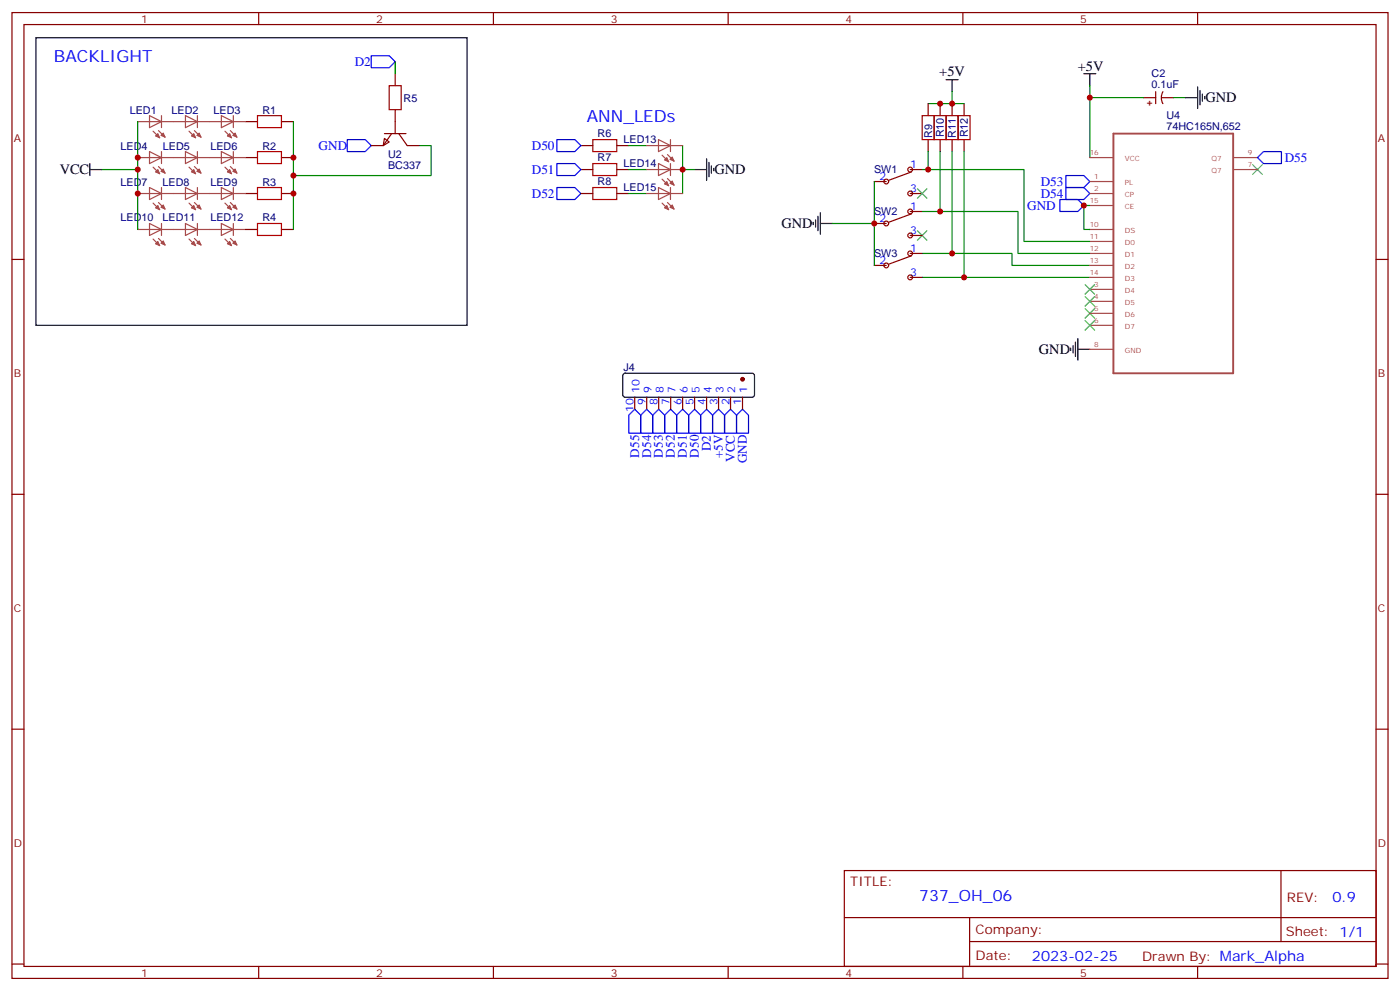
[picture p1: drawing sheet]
<svg xmlns="http://www.w3.org/2000/svg" width="412mm" height="292mm" viewBox="0 0 412 292" stroke-linecap="round" stroke-linejoin="round" font-family="sans-serif">
<g fill="none" stroke="#870000" stroke-width=".35">
<path d="M3.5 3.7h405.4v284.3h-405.4zM7.1 7.2h398.2v277.3h-398.2zM76.2 3.7v3.5M145.3 3.7v3.5M214.5 3.7v3.5M283.6 3.7v3.5M352.8 3.7v3.5M72.3 35.8h3.5M82.9 35.8h3.5M113.2 39.3h6.4M115.4 39.3l-2.5 3.6h-3.5M116.4 21.7v3.5"/>
<path d="M116.4 32.3v7M117.5 39.3l2.4 3.6h3.6M273.4 30.5v3.5M276.9 30.5v3.5M280.5 30.5v3.5M284 30.5v3.5M336.9 28.8h3.5M340.4 27v3.5M342.2 28.8h3.5M342.6 27l-.5 1.7 .4 1.8M72.3 57h3.5M72.3 46.4h3.5"/>
<path d="M82.9 57h3.5M82.9 46.4h3.5M113.2 40.7l1.5 1.1-1.8 1.1zM171.1 42.9h3.5M171.1 57h3.5M171.1 49.9h3.5M181.7 42.9h3.5M181.7 57h3.5M181.7 49.9h3.5M257.5 53.4h3.6M268.1 57h3.5M268.1 49.9h3.5"/>
<path d="M268.5 50.6l-6.7 2.5M273.4 41.1v3.5M276.9 41.1v3.5M280.5 41.1v3.5M284 41.1v3.5M3.5 76.4h3.6M72.3 67.6h3.5M82.9 67.6h3.5M257.5 65.8h3.6M257.5 78.1h3.6M268.1 69.3h3.5M268.1 62.3h3.5"/>
<path d="M268.1 74.6h3.5M268.5 63l-6.7 2.4M268.5 75.3l-6.7 2.5M405.3 76.4h3.6M268.1 81.7h3.5M3.5 145.5h3.6M405.3 145.5h3.6M3.5 214.7h3.6M405.3 214.7h3.6M248.7 256.3h156.6v28.2h-156.6zM377.3 256.3v20.9M248.7 270.1h156.5"/>
<path d="M285.6 277.2h119.6M285.6 270.1v14.2M3.5 283.8h3.6M76.2 284.5v3.5M145.3 284.5v3.5M214.5 284.5v3.5M283.6 284.5v3.5M352.8 284.5v3.5M405.3 283.8h3.6"/>
<circle cx="261.1" cy="53.4" r=".71"/>
<circle cx="268.1" cy="49.9" r=".71"/>
<circle cx="268.1" cy="57" r=".71"/>
<circle cx="261.1" cy="65.8" r=".71"/>
<circle cx="261.1" cy="78.1" r=".71"/>
<circle cx="268.1" cy="62.3" r=".71"/>
<circle cx="268.1" cy="74.6" r=".71"/>
<circle cx="268.1" cy="69.3" r=".71"/>
<circle cx="268.1" cy="81.7" r=".71"/>
</g>
<g fill="none" stroke="#008700" stroke-width=".35">
<path d="M116.4 18.2v3.5M40.6 35.8v31.8M86.4 35.8v31.8M280.5 27v3.5h-7.1M280.5 30.5h3.5M321 28.8h15.9M321 25.2v21.2M345.7 28.8h3.5M30 49.9h10.6M123.5 42.9h3.5v8.8h-40.6M185.2 49.9h5.3M185.2 42.9h5.3"/>
<path d="M185.2 57h5.3M201.1 49.9h3.5M201.1 42.9v14.1M257.5 53.4v24.7M271.6 49.9h30v21.2h19.4M273.4 44.6v5.3M276.9 44.6v17.7M280.5 44.6v30M284 44.6v37.1M245.2 65.8h12.3M271.6 74.6h26.5v3.5h22.9M271.6 62.3h28.3v12.3h21.1"/>
<path d="M321 60.5h-1.7v7.1h1.7M271.6 81.7h49.4"/>
</g>
<g fill="none" stroke="#3c3" stroke-width=".35">
<path d="M270.2 55.6l2.8 2.8M273 55.6l-2.8 2.8M369 48.5l2.8 2.8M371.8 48.5l-2.8 2.8M270.2 67.9l2.8 2.8M273 67.9l-2.8 2.8M319.6 90.8l2.8 2.9M319.6 83.8l2.8 2.8M319.6 87.3l2.8 2.8M319.6 94.4l2.8 2.8M322.4 90.8l-2.8 2.9M322.4 83.8l-2.8 2.8"/>
<path d="M322.4 87.3l-2.8 2.8M322.4 94.4l-2.8 2.8"/>
</g>
<g fill="none" stroke="#00f" stroke-width=".35">
<path d="M109.4 16.4h5.3l1.7 1.8-1.7 1.7h-5.3zM102.3 41.1h5.3l1.8 1.8-1.8 1.7h-5.3zM164 41.1h5.3l1.8 1.8-1.8 1.7h-5.3zM164 48.2h5.3l1.8 1.7-1.8 1.8h-5.3zM164 55.2h5.3l1.8 1.8-1.8 1.7h-5.3zM312.2 58.7h5.3l1.8 1.8-1.8 1.8h-5.3zM314 55.2h5.3l1.7 1.8-1.7 1.7h-5.3zM314 51.7h5.3l1.7 1.7-1.7 1.8h-5.3zM370.4 46.4l1.8-1.8h5.3v3.6h-5.3zM187 120.5l1.7 1.7v5.3h-3.5v-5.3zM190.5 120.5l1.8 1.7v5.3h-3.6v-5.3zM194 120.5l1.8 1.7v5.3h-3.5v-5.3z"/>
<path d="M197.6 120.5l1.7 1.7v5.3h-3.5v-5.3zM201.1 120.5l1.7 1.7v5.3h-3.5v-5.3zM204.6 120.5l1.8 1.7v5.3h-3.6v-5.3zM208.1 120.5l1.8 1.7v5.3h-3.5v-5.3zM211.7 120.5l1.7 1.7v5.3h-3.5v-5.3zM215.2 120.5l1.8 1.7v5.3h-3.6v-5.3zM218.7 120.5l1.8 1.7v5.3h-3.5v-5.3z"/>
</g>
<g fill="none" stroke="#000" stroke-width=".35">
<path d="M10.6 11.1h127v84.7h-127zM278.7 23.5h3.5M280.5 23.5v3.5M319.3 21.7h3.5M321 21.7v3.5M349.2 28.8h3.6M352.8 25.6v6.3M353.5 26.6v4.3M354.2 27.7v2.1M354.9 28.4v.7M26.5 49.9h3.5M26.5 48.2v3.5"/>
<path d="M204.6 49.9h3.5M208.1 46.7v6.4M208.8 47.8v4.2M209.5 48.9v2.1M210.3 49.6v.7M239.5 65.4v.7M240.2 64.7v2.2M240.9 63.7v4.2M241.7 65.8h3.5M241.7 62.6v6.4M317.5 99.7v6.3M315.4 102.5v.7"/>
<path d="M316.1 101.8v2.1M316.8 100.7v4.3M317.5 102.8h3.5"/>
</g>
<path d="M75.8 34h7.1v3.6h-7.1zM114.7 25.2h3.5v7.1h-3.5zM271.6 34h3.6v7.1h-3.6zM275.2 34h3.5v7.1h-3.5zM278.7 34h3.5v7.1h-3.5zM282.2 34h3.6v7.1h-3.6zM75.8 55.2h7.1v3.5h-7.1zM75.8 44.6h7.1v3.6h-7.1zM174.6 41.1h7.1v3.5h-7.1zM174.6 48.2h7.1v3.5h-7.1zM174.6 55.2h7.1v3.5h-7.1zM75.8 65.8h7.1v3.5h-7.1z" fill="none" stroke="#a10000" stroke-width=".35"/>
<g fill="none" stroke="#a64a4a" stroke-width=".35">
<path d="M40.6 35.8h7M44 34l3.6 1.8-3.6 1.8zM45.1 38.6l1.9 2M46.7 38.5l1.9 1.9M47.6 34v3.6M47.7 35.8h10.5M54.6 34l3.6 1.8-3.6 1.8zM55.7 38.6l1.9 2M57.3 38.5l1.9 1.9M58.2 34v3.6M58.3 35.8h10.4M65.2 34l3.5 1.8-3.5 1.8z"/>
<path d="M66.3 38.6l1.9 2M67.9 38.5l1.9 1.9M68.7 34v3.6M68.8 35.8h3.5M40.6 57h7M40.6 46.4h7M44 44.6l3.6 1.8-3.6 1.8zM44 55.2l3.6 1.8-3.6 1.7zM45.1 49.2l1.9 2M45.1 59.8l1.9 1.9M46.7 49l1.9 2M46.7 59.6l1.9 2"/>
<path d="M47.6 44.6v3.6M47.6 55.2v3.5M47.7 57h10.5M47.7 46.4h10.5M54.6 55.2l3.6 1.8-3.6 1.7zM54.6 44.6l3.6 1.8-3.6 1.8zM55.7 59.8l1.9 1.9M55.7 49.2l1.9 2M57.3 59.6l1.9 2M57.3 49l1.9 2M58.2 44.6v3.6M58.2 55.2v3.5"/>
<path d="M58.3 57h10.4M58.3 46.4h10.4M65.2 55.2l3.5 1.8-3.5 1.7zM65.2 44.6l3.5 1.8-3.5 1.8zM66.3 59.8l1.9 1.9M66.3 49.2l1.9 2M67.9 59.6l1.9 2M67.9 49l1.9 2M68.7 44.6v3.6M68.7 55.2v3.5M68.8 57h3.5M68.8 46.4h3.5"/>
<path d="M190.5 57h7M190.5 49.9h7M190.5 42.9h7M194 41.1l3.5 1.8-3.5 1.7zM194 48.2l3.5 1.7-3.5 1.8zM194 55.2l3.5 1.8-3.5 1.7zM195 45.7l2 1.9M195 52.7l2 2M195 59.8l2 1.9M196.6 45.5l2 1.9M196.6 52.6l2 1.9M196.6 59.6l2 2"/>
<path d="M197.5 41.1v3.5M197.5 48.2v3.5M197.5 55.2v3.5M197.6 57h3.5M197.6 49.9h3.5M197.6 42.9h3.5M321 57h7M321 46.4h7M321 53.4h7M363.5 46.4h6.9M363.5 49.9h6.9M40.6 67.6h7"/>
<path d="M44 65.8l3.6 1.8-3.6 1.7zM45.1 70.4l1.9 1.9M46.7 70.2l1.9 1.9M47.6 65.8v3.5M47.7 67.6h10.5M54.6 65.8l3.6 1.8-3.6 1.7zM55.7 70.4l1.9 1.9M57.3 70.2l1.9 1.9M58.2 65.8v3.5M58.3 67.6h10.4M65.2 65.8l3.5 1.8-3.5 1.7zM66.3 70.4l1.9 1.9"/>
<path d="M67.9 70.2l1.9 1.9M68.7 65.8v3.5M68.8 67.6h3.5M321 60.5h7M321 67.6h7M321 71.1h7M321 74.6h7M321 78.1h7M321 81.7h7M321 85.2h7M321 88.7h7M321 92.3h7"/>
<path d="M321 95.8h7M321 102.8h7"/>
</g>
<g fill="#a64a4a" stroke="#a64a4a" stroke-width=".29">
<path d="M67 61.2l.7-.7 .5 1.2z"/>
<path d="M68.6 61l.7-.7 .5 1.3z"/>
<path d="M56.4 61.2l.7-.7 .5 1.2z"/>
<path d="M58 61l.7-.7 .5 1.3z"/>
<path d="M45.8 61.2l.7-.7 .5 1.2z"/>
<path d="M47.4 61l.7-.7 .5 1.3z"/>
<path d="M56.4 50.6l.7-.7 .5 1.3z"/>
<path d="M58 50.4l.7-.7 .5 1.3z"/>
<path d="M45.8 50.6l.7-.7 .5 1.3z"/>
<path d="M47.4 50.4l.7-.7 .5 1.3z"/>
<path d="M67 40l.7-.7 .5 1.3z"/>
<path d="M69.3 39.2l.5 1.2-1.2-.5z"/>
<path d="M56.4 40l.7-.7 .5 1.3z"/>
<path d="M58.7 39.2l.5 1.2-1.2-.5z"/>
<path d="M45.8 40l.7-.7 .5 1.3z"/>
<path d="M48.1 39.2l.5 1.2-1.2-.5z"/>
<path d="M45.8 71.8l.7-.7 .5 1.2z"/>
<path d="M47.4 71.6l.7-.7 .5 1.2z"/>
<path d="M56.4 71.8l.7-.7 .5 1.2z"/>
<path d="M58 71.6l.7-.7 .5 1.2z"/>
<path d="M67 71.8l.7-.7 .5 1.2z"/>
<path d="M68.6 71.6l.7-.7 .5 1.2z"/>
<path d="M67 50.6l.7-.7 .5 1.3z"/>
<path d="M68.6 50.4l.7-.7 .5 1.3z"/>
<path d="M195.7 47.1l.7-.7 .6 1.2z"/>
<path d="M197.3 46.9l.7-.7 .6 1.2z"/>
<path d="M196.4 53.4l.6 1.3-1.3-.5z"/>
<path d="M197.3 54l.7-.7 .6 1.2z"/>
<path d="M195.7 61.2l.7-.7 .6 1.2z"/>
<path d="M197.3 61l.7-.7 .6 1.3z"/>
</g>
<path d="M328 39.3h35.3v70.6h-35.3z" fill="none" stroke="#a64a4a" stroke-width=".56"/>
<path d="M183.7 110.1l.4-.2h37.4l.5 .2 .2 .5v5.6l-.2 .5-.5 .2h-37.4l-.4-.2-.3-.5v-5.6z" fill="#fff" stroke="#000" stroke-width=".35"/>
<circle cx="218.7" cy="111.7" r=".53" fill="#870000" stroke="#870000" stroke-width=".35"/>
<path d="M187 116.9v3.6M190.5 116.9v3.6M194 116.9v3.6M197.6 116.9v3.6M201.1 116.9v3.6M204.6 116.9v3.6M208.1 116.9v3.6M211.7 116.9v3.6M215.2 116.9v3.6M218.7 116.9v3.6" fill="none" stroke="#870000" stroke-width=".35"/>
<g fill="#c00">
<circle cx="284" cy="81.7" r=".88"/>
<circle cx="321" cy="28.8" r=".88"/>
<circle cx="319.3" cy="60.5" r=".88"/>
<circle cx="257.5" cy="65.8" r=".88"/>
<circle cx="276.9" cy="30.5" r=".88"/>
<circle cx="280.5" cy="30.5" r=".88"/>
<circle cx="280.5" cy="74.6" r=".88"/>
<circle cx="276.9" cy="62.3" r=".88"/>
<circle cx="273.4" cy="49.9" r=".88"/>
<circle cx="86.4" cy="51.7" r=".88"/>
<circle cx="86.4" cy="57" r=".88"/>
<circle cx="86.4" cy="46.4" r=".88"/>
<circle cx="40.6" cy="49.9" r=".88"/>
<circle cx="40.6" cy="57" r=".88"/>
<circle cx="40.6" cy="46.4" r=".88"/>
<circle cx="201.1" cy="49.9" r=".88"/>
</g>
<g font-size="4.9" fill="#00f">
<text x="15.9" y="18.2">BACKLIGHT</text>
<text x="172.9" y="35.8">ANN_LEDs</text>
</g>
<text font-size="4.6" fill="#00f" x="270.8" y="265.3">737_OH_06</text>
<g font-size="4.2">
<text x="276.7" y="22.4">+5V</text>
<text x="317.5" y="21">+5V</text>
<text x="355.1" y="30.2">GND</text>
<text x="17.6" y="51.3">VCC</text>
<text x="210.4" y="51.4">GND</text>
<text x="230.2" y="67.2">GND</text>
<text x="306" y="104.3">GND</text>
</g>
<g font-size="4.2" fill="#00f">
<text x="392.5" y="265.6">0.9</text>
<text x="304" y="282.9">2023-02-25</text>
</g>
<g font-size="3.9" fill="#00f">
<text x="104.5" y="19.5">D2</text>
<text x="93.9" y="44.1">GND</text>
<text x="156.7" y="44.1">D50</text>
<text x="378.4" y="47.7">D55</text>
<text x="156.7" y="51.1">D51</text>
<text x="156.7" y="58.2">D52</text>
<text x="306.6" y="58.2">D54</text>
<text x="306.6" y="54.7">D53</text>
<text x="302.6" y="61.8">GND</text>
<text x="188.2" y="134.7" transform="rotate(-90 188.2 134.7)">D55</text>
<text x="191.8" y="134.7" transform="rotate(-90 191.8 134.7)">D54</text>
<text x="195.3" y="134.7" transform="rotate(-90 195.3 134.7)">D53</text>
<text x="198.8" y="134.7" transform="rotate(-90 198.8 134.7)">D52</text>
<text x="202.4" y="134.7" transform="rotate(-90 202.4 134.7)">D51</text>
<text x="205.9" y="134.7" transform="rotate(-90 205.9 134.7)">D50</text>
<text x="209.3" y="132.8" transform="rotate(-90 209.3 132.8)">D2</text>
<text x="212.9" y="135" transform="rotate(-90 212.9 135)">+5V</text>
<text x="216.4" y="136" transform="rotate(-90 216.4 136)">VCC</text>
<text x="220" y="136.4" transform="rotate(-90 220 136.4)">GND</text>
</g>
<g font-size="3.9" fill="#800">
<text x="250.5" y="260.9">TITLE:</text>
<text x="379.1" y="265.6">REV:</text>
<text x="287.4" y="275.1">Company:</text>
<text x="378.7" y="275.7">Sheet: 1/1</text>
<text x="287.4" y="282.8">Date:</text>
<text x="336.4" y="282.8">Drawn By: Mark_Alpha</text>
</g>
<g font-size="3.2" fill="#800">
<text x="41.6" y="6.7">1</text>
<text x="110.8" y="6.7">2</text>
<text x="179.9" y="6.7">3</text>
<text x="249.1" y="6.7">4</text>
<text x="318.2" y="6.7">5</text>
<text x="337.8" y="31.2">+</text>
<text x="4.1" y="41.8">A</text>
<text x="405.9" y="41.8">A</text>
<text x="4.1" y="110.9">B</text>
<text x="405.9" y="110.9">B</text>
<text x="4.1" y="180.1">C</text>
<text x="405.9" y="180.1">C</text>
<text x="4.1" y="249.2">D</text>
<text x="405.9" y="249.2">D</text>
<text x="41.6" y="287.5">1</text>
<text x="110.8" y="287.5">2</text>
<text x="179.9" y="287.5">3</text>
<text x="249.1" y="287.5">4</text>
<text x="318.2" y="287.5">5</text>
</g>
<g font-size="3.2" fill="#000080">
<text x="339.2" y="22.8">C2</text>
<text x="118.9" y="29.9">R5</text>
<text x="339.2" y="25.9">0.1uF</text>
<text x="38.2" y="33.5">LED1</text>
<text x="50.6" y="33.5">LED2</text>
<text x="62.9" y="33.5">LED3</text>
<text x="77.3" y="33.5">R1</text>
<text x="343.6" y="35.1">U4</text>
<text x="176.1" y="40.4">R6</text>
<text x="274.5" y="40.6" transform="rotate(-90 274.5 40.6)">R9</text>
<text x="278" y="40.5" transform="rotate(-90 278 40.5)">R10</text>
<text x="281.6" y="40.6" transform="rotate(-90 281.6 40.6)">R11</text>
<text x="285.1" y="40.5" transform="rotate(-90 285.1 40.5)">R12</text>
<text x="343.6" y="38.3">74HC165N,652</text>
<text x="35.5" y="44">LED4</text>
<text x="48" y="44">LED5</text>
<text x="62" y="44">LED6</text>
<text x="77.3" y="44">R2</text>
<text x="114.3" y="46.6">U2</text>
<text x="176.1" y="47.5">R7</text>
<text x="183.7" y="42.2">LED13</text>
<text x="114.3" y="49.7">BC337</text>
<text x="183.7" y="49.3">LED14</text>
<text x="257.5" y="51">SW1</text>
<text x="35.5" y="54.6">LED7</text>
<text x="47.9" y="54.6">LED8</text>
<text x="62" y="54.6">LED9</text>
<text x="77.3" y="54.6">R3</text>
<text x="176.1" y="54.6">R8</text>
<text x="183.7" y="56.3">LED15</text>
<text x="35.5" y="65.2">LED10</text>
<text x="47.9" y="65.2">LED11</text>
<text x="62" y="65.2">LED12</text>
<text x="77.3" y="65.2">R4</text>
<text x="257.5" y="63.4">SW2</text>
<text x="257.5" y="75.7">SW3</text>
<text x="183.7" y="109.3">J4</text>
</g>
<g font-size="3.2" fill="#00f">
<text x="259" y="53.1">2</text>
<text x="268.1" y="49.6">1</text>
<text x="268.1" y="56.6">3</text>
<text x="259" y="65.4">2</text>
<text x="268.1" y="61.9">1</text>
<text x="268.1" y="69">3</text>
<text x="259" y="77.8">2</text>
<text x="268.1" y="74.3">1</text>
<text x="268.1" y="81.3">3</text>
<text x="188.4" y="115.6" transform="rotate(-90 188.4 115.6)">10</text>
<text x="190.1" y="119.1" transform="rotate(-90 190.1 119.1)">9</text>
<text x="191.9" y="115.6" transform="rotate(-90 191.9 115.6)">9</text>
<text x="193.7" y="119.1" transform="rotate(-90 193.7 119.1)">8</text>
<text x="195.4" y="115.6" transform="rotate(-90 195.4 115.6)">8</text>
<text x="197.2" y="119.1" transform="rotate(-90 197.2 119.1)">7</text>
<text x="199" y="115.6" transform="rotate(-90 199 115.6)">7</text>
<text x="200.7" y="119.1" transform="rotate(-90 200.7 119.1)">6</text>
<text x="202.5" y="115.6" transform="rotate(-90 202.5 115.6)">6</text>
<text x="204.3" y="119.1" transform="rotate(-90 204.3 119.1)">5</text>
<text x="206" y="115.6" transform="rotate(-90 206 115.6)">5</text>
<text x="207.8" y="119.1" transform="rotate(-90 207.8 119.1)">4</text>
<text x="209.5" y="115.6" transform="rotate(-90 209.5 115.6)">4</text>
<text x="211.3" y="119.1" transform="rotate(-90 211.3 119.1)">3</text>
<text x="213.1" y="115.6" transform="rotate(-90 213.1 115.6)">3</text>
<text x="214.8" y="119.1" transform="rotate(-90 214.8 119.1)">2</text>
<text x="216.6" y="115.6" transform="rotate(-90 216.6 115.6)">2</text>
<text x="218.4" y="119.1" transform="rotate(-90 218.4 119.1)">1</text>
<text x="220.1" y="115.6" transform="rotate(-90 220.1 115.6)">1</text>
<text x="186.6" y="121.2" transform="rotate(-90 186.6 121.2)">10</text>
</g>
<g font-size="2.1" fill="#a54b4b">
<text x="321" y="45.7">16</text>
<text x="331.3" y="47.4">VCC</text>
<text x="356.9" y="47.4">Q7</text>
<text x="367.5" y="45.7">9</text>
<text x="322.4" y="52.8">1</text>
<text x="356.9" y="51">Q7</text>
<text x="367.5" y="49.2">7</text>
<text x="321" y="59.8">15</text>
<text x="322.4" y="56.3">2</text>
<text x="331.3" y="54.5">PL</text>
<text x="331.3" y="58">CP</text>
<text x="331.3" y="61.5">CE</text>
<text x="321" y="66.9">10</text>
<text x="321" y="70.4">11</text>
<text x="331.3" y="68.6">DS</text>
<text x="321" y="73.9">12</text>
<text x="321" y="77.4">13</text>
<text x="331.3" y="72.1">D0</text>
<text x="331.3" y="75.7">D1</text>
<text x="321" y="81">14</text>
<text x="331.3" y="79.2">D2</text>
<text x="331.3" y="82.7">D3</text>
<text x="322.4" y="84.5">3</text>
<text x="322.4" y="88">4</text>
<text x="331.3" y="86.2">D4</text>
<text x="331.3" y="89.8">D5</text>
<text x="322.4" y="91.6">5</text>
<text x="322.4" y="95.1">6</text>
<text x="331.3" y="93.3">D6</text>
<text x="331.3" y="96.8">D7</text>
<text x="322.4" y="102.1">8</text>
<text x="331.3" y="103.9">GND</text>
</g>
</svg>
